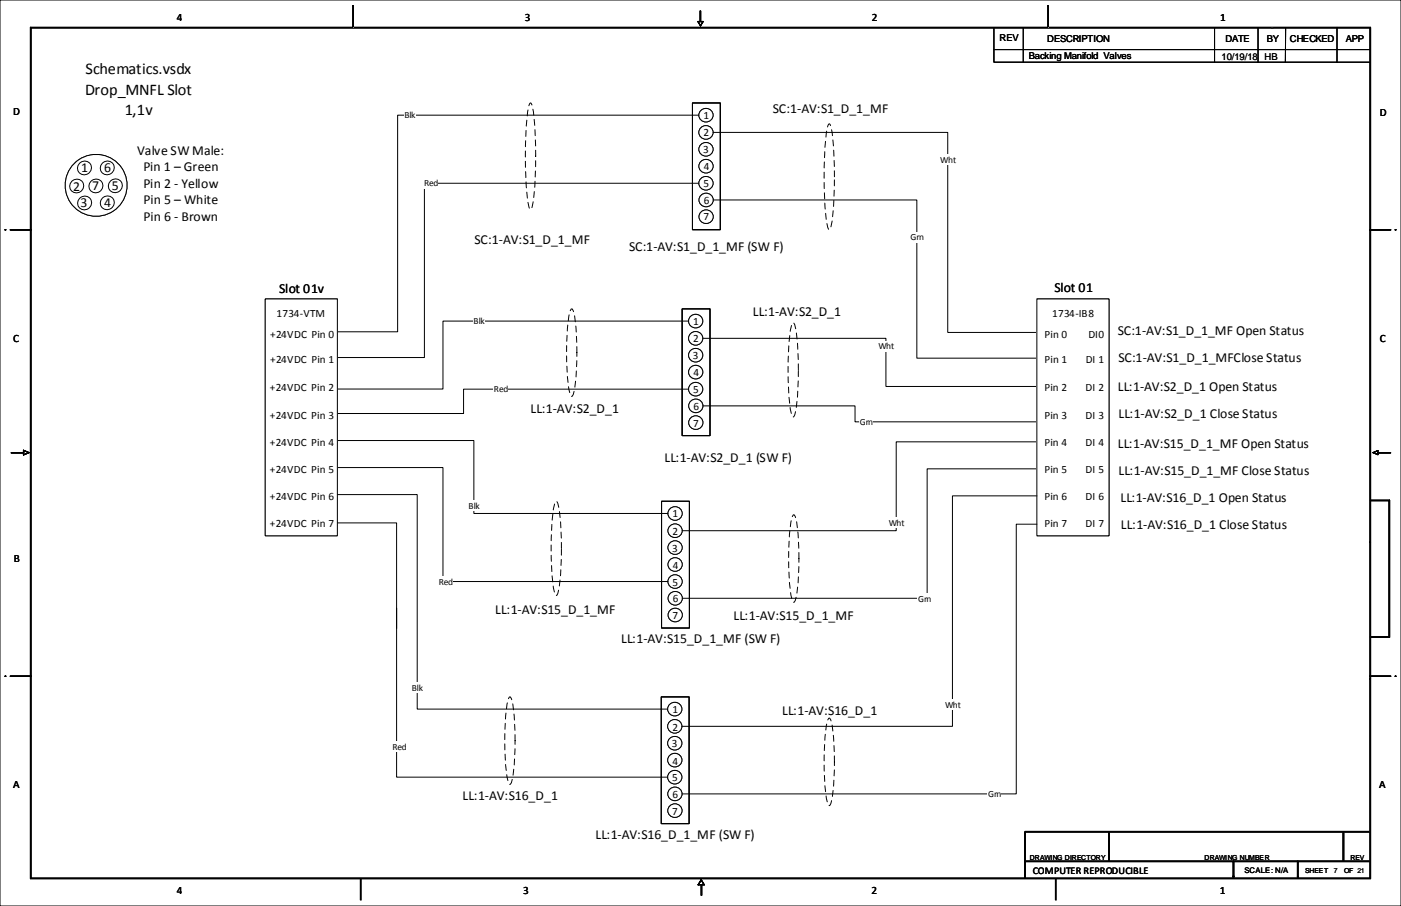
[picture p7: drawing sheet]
<svg xmlns="http://www.w3.org/2000/svg" width="432mm" height="279mm" viewBox="0 0 432 279" stroke-linecap="round" stroke-linejoin="round" font-family="sans-serif">
<path d="M0 0h431.8v279.4h-431.8zM203.9 154.6h8.6v39.1h-8.6z" fill="none" stroke="#000" stroke-width=".31"/>
<circle cx="208.1" cy="163.7" r="2.14" fill="#fff"/>
<circle cx="208.1" cy="163.7" r="2.14" fill="none" stroke="#000" stroke-width=".31"/>
<circle cx="208.2" cy="189.7" r="2.13" fill="#fff"/>
<circle cx="208.2" cy="189.7" r="2.13" fill="none" stroke="#000" stroke-width=".31"/>
<circle cx="208.1" cy="158.4" r="2.14" fill="#fff"/>
<circle cx="208.1" cy="158.4" r="2.14" fill="none" stroke="#000" stroke-width=".31"/>
<circle cx="208.2" cy="184.5" r="2.13" fill="#fff"/>
<circle cx="208.2" cy="184.5" r="2.13" fill="none" stroke="#000" stroke-width=".31"/>
<circle cx="208.1" cy="168.9" r="2.14" fill="#fff"/>
<circle cx="208.1" cy="168.9" r="2.14" fill="none" stroke="#000" stroke-width=".31"/>
<circle cx="208.1" cy="174.1" r="2.13" fill="#fff"/>
<circle cx="208.1" cy="174.1" r="2.13" fill="none" stroke="#000" stroke-width=".31"/>
<circle cx="208.1" cy="179.3" r="2.14" fill="#fff"/>
<g fill="none" stroke="#000" stroke-width=".31">
<path d="M203.9 154.6h8.6v39.1h-8.6z"/>
<circle cx="208.1" cy="179.3" r="2.14"/>
</g>
<circle cx="208.1" cy="163.7" r="2.14" fill="#fff"/>
<circle cx="208.1" cy="163.7" r="2.14" fill="none" stroke="#000" stroke-width=".31"/>
<circle cx="208.2" cy="189.7" r="2.13" fill="#fff"/>
<circle cx="208.2" cy="189.7" r="2.13" fill="none" stroke="#000" stroke-width=".31"/>
<circle cx="208.1" cy="158.4" r="2.14" fill="#fff"/>
<circle cx="208.1" cy="158.4" r="2.14" fill="none" stroke="#000" stroke-width=".31"/>
<circle cx="208.2" cy="184.5" r="2.13" fill="#fff"/>
<circle cx="208.2" cy="184.5" r="2.13" fill="none" stroke="#000" stroke-width=".31"/>
<circle cx="208.1" cy="168.9" r="2.14" fill="#fff"/>
<circle cx="208.1" cy="168.9" r="2.14" fill="none" stroke="#000" stroke-width=".31"/>
<circle cx="208.1" cy="174.1" r="2.13" fill="#fff"/>
<circle cx="208.1" cy="174.1" r="2.13" fill="none" stroke="#000" stroke-width=".31"/>
<circle cx="208.1" cy="179.3" r="2.14" fill="#fff"/>
<g fill="none" stroke="#000" stroke-width=".31">
<path d="M104 135.9h42v22.5h59.9"/>
<circle cx="208.1" cy="179.3" r="2.14"/>
</g>
<path d="M144.3 154.3h3.5v3.4h-3.5z" fill-rule="evenodd" fill="#fff"/>
<path d="M319.6 136.3h-43.4v27.4h-66" fill="none" stroke="#000" stroke-width=".31"/>
<path d="M273.8 159.6h4.9v3.4h-4.9z" fill-rule="evenodd" fill="#fff"/>
<path d="M319.6 144.6h-33.8v39.9h-75.5" fill="none" stroke="#000" stroke-width=".31"/>
<path d="M282.8 182.8h4.2v3.4h-4.2z" fill-rule="evenodd" fill="#fff"/>
<path d="M104 144.2h32.5v35.1h69.4" fill="none" stroke="#000" stroke-width=".31"/>
<path d="M135.1 177.7h4.5v3.3h-4.5z" fill-rule="evenodd" fill="#fff"/>
<path d="M210.2 95.2h8.6v39.1h-8.6z" fill="none" stroke="#000" stroke-width=".31"/>
<circle cx="214.5" cy="104.3" r="2.14" fill="#fff"/>
<circle cx="214.5" cy="104.3" r="2.14" fill="none" stroke="#000" stroke-width=".31"/>
<circle cx="214.5" cy="130.3" r="2.13" fill="#fff"/>
<circle cx="214.5" cy="130.3" r="2.13" fill="none" stroke="#000" stroke-width=".31"/>
<circle cx="214.5" cy="99" r="2.14" fill="#fff"/>
<circle cx="214.5" cy="99" r="2.14" fill="none" stroke="#000" stroke-width=".31"/>
<circle cx="214.5" cy="125.2" r="2.13" fill="#fff"/>
<circle cx="214.5" cy="125.2" r="2.13" fill="none" stroke="#000" stroke-width=".31"/>
<circle cx="214.5" cy="109.5" r="2.14" fill="#fff"/>
<circle cx="214.5" cy="109.5" r="2.14" fill="none" stroke="#000" stroke-width=".31"/>
<circle cx="214.5" cy="114.8" r="2.14" fill="#fff"/>
<circle cx="214.5" cy="114.8" r="2.14" fill="none" stroke="#000" stroke-width=".31"/>
<circle cx="214.5" cy="120" r="2.14" fill="#fff"/>
<g fill="none" stroke="#000" stroke-width=".31">
<path d="M210.2 95.2h8.6v39.1h-8.6z"/>
<circle cx="214.5" cy="120" r="2.14"/>
</g>
<circle cx="214.5" cy="104.3" r="2.14" fill="#fff"/>
<circle cx="214.5" cy="104.3" r="2.14" fill="none" stroke="#000" stroke-width=".31"/>
<circle cx="214.5" cy="130.3" r="2.13" fill="#fff"/>
<circle cx="214.5" cy="130.3" r="2.13" fill="none" stroke="#000" stroke-width=".31"/>
<circle cx="214.5" cy="99" r="2.14" fill="#fff"/>
<circle cx="214.5" cy="99" r="2.14" fill="none" stroke="#000" stroke-width=".31"/>
<circle cx="214.5" cy="125.2" r="2.13" fill="#fff"/>
<circle cx="214.5" cy="125.2" r="2.13" fill="none" stroke="#000" stroke-width=".31"/>
<circle cx="214.5" cy="109.5" r="2.14" fill="#fff"/>
<circle cx="214.5" cy="109.5" r="2.14" fill="none" stroke="#000" stroke-width=".31"/>
<circle cx="214.5" cy="114.8" r="2.14" fill="#fff"/>
<circle cx="214.5" cy="114.8" r="2.14" fill="none" stroke="#000" stroke-width=".31"/>
<circle cx="214.5" cy="120" r="2.14" fill="#fff"/>
<g fill="none" stroke="#000" stroke-width=".31">
<path d="M212.2 99h-75.7v21h-32.5"/>
<circle cx="214.5" cy="120" r="2.14"/>
</g>
<path d="M145.9 97.3h3.5v3.4h-3.5z" fill-rule="evenodd" fill="#fff"/>
<path d="M216.6 104.3h56.4v14.9h46.6" fill="none" stroke="#000" stroke-width=".31"/>
<path d="M270.6 105.1h4.9v3.4h-4.9z" fill-rule="evenodd" fill="#fff"/>
<path d="M216.6 125.2h46.9v4.9h56.1v-2.6" fill="none" stroke="#000" stroke-width=".31"/>
<path d="M264.8 128.4h4.3v3.4h-4.3z" fill-rule="evenodd" fill="#fff"/>
<path d="M212.2 120h-69.3v7.5h-38.9" fill="none" stroke="#000" stroke-width=".31"/>
<path d="M152.1 118.3h4.5v3.4h-4.5z" fill-rule="evenodd" fill="#fff"/>
<path d="M213.4 31.8h8.6v39h-8.6z" fill="none" stroke="#000" stroke-width=".31"/>
<circle cx="217.6" cy="40.8" r="2.14" fill="#fff"/>
<circle cx="217.6" cy="40.8" r="2.14" fill="none" stroke="#000" stroke-width=".31"/>
<circle cx="217.7" cy="66.8" r="2.13" fill="#fff"/>
<circle cx="217.7" cy="66.8" r="2.13" fill="none" stroke="#000" stroke-width=".31"/>
<circle cx="217.6" cy="35.5" r="2.14" fill="#fff"/>
<circle cx="217.6" cy="35.5" r="2.14" fill="none" stroke="#000" stroke-width=".31"/>
<circle cx="217.7" cy="61.7" r="2.13" fill="#fff"/>
<circle cx="217.7" cy="61.7" r="2.13" fill="none" stroke="#000" stroke-width=".31"/>
<circle cx="217.6" cy="46" r="2.14" fill="#fff"/>
<circle cx="217.6" cy="46" r="2.14" fill="none" stroke="#000" stroke-width=".31"/>
<circle cx="217.6" cy="51.3" r="2.14" fill="#fff"/>
<circle cx="217.6" cy="51.3" r="2.14" fill="none" stroke="#000" stroke-width=".31"/>
<circle cx="217.6" cy="56.5" r="2.14" fill="#fff"/>
<g fill="none" stroke="#000" stroke-width=".31">
<path d="M213.4 31.8h8.6v39h-8.6z"/>
<circle cx="217.6" cy="56.5" r="2.14"/>
</g>
<circle cx="217.6" cy="40.8" r="2.14" fill="#fff"/>
<circle cx="217.6" cy="40.8" r="2.14" fill="none" stroke="#000" stroke-width=".31"/>
<circle cx="217.7" cy="66.8" r="2.13" fill="#fff"/>
<circle cx="217.7" cy="66.8" r="2.13" fill="none" stroke="#000" stroke-width=".31"/>
<circle cx="217.6" cy="35.5" r="2.14" fill="#fff"/>
<circle cx="217.6" cy="35.5" r="2.14" fill="none" stroke="#000" stroke-width=".31"/>
<circle cx="217.7" cy="61.7" r="2.13" fill="#fff"/>
<circle cx="217.7" cy="61.7" r="2.13" fill="none" stroke="#000" stroke-width=".31"/>
<circle cx="217.6" cy="46" r="2.14" fill="#fff"/>
<circle cx="217.6" cy="46" r="2.14" fill="none" stroke="#000" stroke-width=".31"/>
<circle cx="217.6" cy="51.3" r="2.14" fill="#fff"/>
<circle cx="217.6" cy="51.3" r="2.14" fill="none" stroke="#000" stroke-width=".31"/>
<circle cx="217.6" cy="56.5" r="2.14" fill="#fff"/>
<g fill="none" stroke="#000" stroke-width=".31">
<path d="M215.4 35.5h-92.8v66.8h-18.6"/>
<circle cx="217.6" cy="56.5" r="2.14"/>
</g>
<path d="M124.6 33.8h3.4v3.4h-3.4z" fill-rule="evenodd" fill="#fff"/>
<path d="M219.8 40.8h72.3v61.7h27.5" fill="none" stroke="#000" stroke-width=".31"/>
<path d="M289.6 47.6h5v3.3h-5z" fill-rule="evenodd" fill="#fff"/>
<path d="M219.8 61.7h62.8v48.8h37" fill="none" stroke="#000" stroke-width=".31"/>
<path d="M280.5 71.5h4.2v3.4h-4.2z" fill-rule="evenodd" fill="#fff"/>
<path d="M215.4 56.5h-84.6v53.8h-26.8" fill="none" stroke="#000" stroke-width=".31"/>
<g fill="#fff">
<path d="M130.6 54.8h4.4v3.4h-4.4z" fill-rule="evenodd"/>
<path d="M81.8 92.2h22.2v73h-22.2z" fill-rule="evenodd"/>
</g>
<path d="M81.8 92.2h22.2v73h-22.2z" fill="none" stroke="#000" stroke-width=".31"/>
<path d="M81.8 92.2h22.2v73h-22.2z" fill-rule="evenodd" fill="#fff"/>
<path d="M81.8 92.2h22.2v73h-22.2z" fill="none" stroke="#000" stroke-width=".31"/>
<path d="M319.6 92.2h22.2v73h-22.2z" fill-rule="evenodd" fill="#fff"/>
<path d="M319.6 92.2h22.2v73h-22.2z" fill="none" stroke="#000" stroke-width=".31"/>
<path d="M319.6 92.2h22.2v73h-22.2z" fill-rule="evenodd" fill="#fff"/>
<path d="M319.6 92.2h22.2v73h-22.2zM203.8 214.9h8.6v39.1h-8.6z" fill="none" stroke="#000" stroke-width=".31"/>
<path d="M163.3 31.9h.4a41 41 0 0 1 1.4 12.2v8.1a41 41 0 0 1-1.4 12.3h-.4a41 41 0 0 1-1.3-12.3v-8.1a41 41 0 0 1 1.3-12.2zM255.4 38.3h.4a40.5 40.5 0 0 1 1.3 12.2v8a40.5 40.5 0 0 1-1.3 12.2h-.4a40.5 40.5 0 0 1-1.4-12.2v-8a40.5 40.5 0 0 1 1.4-12.2zM176 95.4h.4a33.5 33.5 0 0 1 1.4 11.5 58.1 58.1 0 0 1-1.2 14.9l-.4 .4-.2-.1a33.5 33.5 0 0 1-1.4-11.5 58.1 58.1 0 0 1 1.2-14.9zM244.3 99.6l.2-.1a6.7 6.7 0 0 1 1.1 4.3l.4 8.3a67.3 67.3 0 0 1-1.1 16l-.4 .5a6.7 6.7 0 0 1-1.1-4.3l-.5-8.3a67.3 67.3 0 0 1 1.2-16zM171.2 154.7l.2-.1a6.7 6.7 0 0 1 1.2 4.2l.4 8.3a67.3 67.3 0 0 1-1.1 16l-.5 .6a6.7 6.7 0 0 1-1.1-4.3l-.4-8.3a67.3 67.3 0 0 1 1.1-16zM244.4 158.9h.5a33.5 33.5 0 0 1 1.3 11.5 58.1 58.1 0 0 1-1.1 14.9l-.4 .4-.3-.1a33.5 33.5 0 0 1-1.3-11.5 58.1 58.1 0 0 1 1.1-14.9z" fill="none" stroke="#000" stroke-width=".31" stroke-dasharray="1.9 1.3"/>
<circle cx="208" cy="224" r="2.14" fill="#fff"/>
<circle cx="208" cy="224" r="2.14" fill="none" stroke="#000" stroke-width=".31"/>
<circle cx="208.1" cy="250" r="2.13" fill="#fff"/>
<circle cx="208.1" cy="250" r="2.13" fill="none" stroke="#000" stroke-width=".31"/>
<circle cx="208" cy="218.7" r="2.14" fill="#fff"/>
<circle cx="208" cy="218.7" r="2.14" fill="none" stroke="#000" stroke-width=".31"/>
<circle cx="208.1" cy="244.8" r="2.13" fill="#fff"/>
<circle cx="208.1" cy="244.8" r="2.13" fill="none" stroke="#000" stroke-width=".31"/>
<circle cx="208" cy="229.2" r="2.14" fill="#fff"/>
<circle cx="208" cy="229.2" r="2.14" fill="none" stroke="#000" stroke-width=".31"/>
<circle cx="208" cy="234.4" r="2.13" fill="#fff"/>
<circle cx="208" cy="234.4" r="2.13" fill="none" stroke="#000" stroke-width=".31"/>
<circle cx="208" cy="239.7" r="2.14" fill="#fff"/>
<g fill="none" stroke="#000" stroke-width=".31">
<path d="M203.8 214.9h8.6v39.1h-8.6z"/>
<circle cx="208" cy="239.7" r="2.14"/>
</g>
<circle cx="208" cy="224" r="2.14" fill="#fff"/>
<circle cx="208" cy="224" r="2.14" fill="none" stroke="#000" stroke-width=".31"/>
<circle cx="208.1" cy="250" r="2.13" fill="#fff"/>
<circle cx="208.1" cy="250" r="2.13" fill="none" stroke="#000" stroke-width=".31"/>
<circle cx="208" cy="218.7" r="2.14" fill="#fff"/>
<circle cx="208" cy="218.7" r="2.14" fill="none" stroke="#000" stroke-width=".31"/>
<circle cx="208.1" cy="244.8" r="2.13" fill="#fff"/>
<circle cx="208.1" cy="244.8" r="2.13" fill="none" stroke="#000" stroke-width=".31"/>
<circle cx="208" cy="229.2" r="2.14" fill="#fff"/>
<circle cx="208" cy="229.2" r="2.14" fill="none" stroke="#000" stroke-width=".31"/>
<circle cx="208" cy="234.4" r="2.13" fill="#fff"/>
<circle cx="208" cy="234.4" r="2.13" fill="none" stroke="#000" stroke-width=".31"/>
<circle cx="208" cy="239.7" r="2.14" fill="#fff"/>
<g fill="none" stroke="#000" stroke-width=".31">
<path d="M319.6 152.9h-26v71.1h-83.4"/>
<circle cx="208" cy="239.7" r="2.14"/>
</g>
<path d="M291.1 215.5h4.9v3.3h-4.9z" fill-rule="evenodd" fill="#fff"/>
<path d="M319.6 161.7h-6.4v83.1h-103" fill="none" stroke="#000" stroke-width=".31"/>
<path d="M304.4 243.1h4.2v3.4h-4.2z" fill-rule="evenodd" fill="#fff"/>
<path d="M104 152.5h24.6v66.2h77.2" fill="none" stroke="#000" stroke-width=".31"/>
<path d="M126.9 210.2h3.4v3.4h-3.4z" fill-rule="evenodd" fill="#fff"/>
<path d="M104 161.3h18.2v32.6M122.2 187.5v52.2h83.6" fill="none" stroke="#000" stroke-width=".31"/>
<path d="M120.9 228.5h4.4v3.3h-4.4z" fill-rule="evenodd" fill="#fff"/>
<path d="M156.9 215h.5a33.5 33.5 0 0 1 1.3 11.6 58.1 58.1 0 0 1-1.1 14.8l-.4 .5-.3-.1a33.5 33.5 0 0 1-1.3-11.6 58.1 58.1 0 0 1 1.1-14.8zM255.4 221.6h.4a33.5 33.5 0 0 1 1.4 11.5 58.1 58.1 0 0 1-1.2 14.9l-.4 .4-.2-.1a33.5 33.5 0 0 1-1.4-11.5 58.1 58.1 0 0 1 1.2-14.9z" fill="none" stroke="#000" stroke-width=".31" stroke-dasharray="1.9 1.3"/>
<circle cx="29.6" cy="57.1" r="9.5" fill="#fff"/>
<circle cx="29.6" cy="57.1" r="9.5" fill="none" stroke="#000" stroke-width=".31"/>
<circle cx="26" cy="51.8" r="2.14" fill="#fff"/>
<circle cx="26" cy="51.8" r="2.14" fill="none" stroke="#000" stroke-width=".31"/>
<circle cx="23.6" cy="57.4" r="2.14" fill="#fff"/>
<circle cx="23.6" cy="57.4" r="2.14" fill="none" stroke="#000" stroke-width=".31"/>
<circle cx="26" cy="62.6" r="2.14" fill="#fff"/>
<circle cx="26" cy="62.6" r="2.14" fill="none" stroke="#000" stroke-width=".31"/>
<circle cx="33.1" cy="62.5" r="2.14" fill="#fff"/>
<circle cx="33.1" cy="62.5" r="2.14" fill="none" stroke="#000" stroke-width=".31"/>
<circle cx="35.6" cy="57.3" r="2.13" fill="#fff"/>
<circle cx="35.6" cy="57.3" r="2.13" fill="none" stroke="#000" stroke-width=".31"/>
<circle cx="33.1" cy="51.8" r="2.14" fill="#fff"/>
<circle cx="33.1" cy="51.8" r="2.14" fill="none" stroke="#000" stroke-width=".31"/>
<circle cx="29.6" cy="57.3" r="2.14" fill="#fff"/>
<circle cx="29.6" cy="57.3" r="2.14" fill="none" stroke="#000" stroke-width=".31"/>
<circle cx="29.6" cy="57.1" r="9.5" fill="#fff"/>
<circle cx="29.6" cy="57.1" r="9.5" fill="none" stroke="#000" stroke-width=".31"/>
<circle cx="26" cy="51.8" r="2.14" fill="#fff"/>
<circle cx="26" cy="51.8" r="2.14" fill="none" stroke="#000" stroke-width=".31"/>
<circle cx="23.6" cy="57.4" r="2.14" fill="#fff"/>
<circle cx="23.6" cy="57.4" r="2.14" fill="none" stroke="#000" stroke-width=".31"/>
<circle cx="26" cy="62.6" r="2.14" fill="#fff"/>
<circle cx="26" cy="62.6" r="2.14" fill="none" stroke="#000" stroke-width=".31"/>
<circle cx="33.1" cy="62.5" r="2.14" fill="#fff"/>
<circle cx="33.1" cy="62.5" r="2.14" fill="none" stroke="#000" stroke-width=".31"/>
<circle cx="35.6" cy="57.3" r="2.13" fill="#fff"/>
<circle cx="35.6" cy="57.3" r="2.13" fill="none" stroke="#000" stroke-width=".31"/>
<circle cx="33.1" cy="51.8" r="2.14" fill="#fff"/>
<circle cx="33.1" cy="51.8" r="2.14" fill="none" stroke="#000" stroke-width=".31"/>
<circle cx="29.6" cy="57.3" r="2.14" fill="#fff"/>
<circle cx="29.6" cy="57.3" r="2.14" fill="none" stroke="#000" stroke-width=".31"/>
<path d="M9.4 8.4v262.6l.2-.2v-262.2zM9.4 8.4l.2 .2h412.6l.2-.2zM422.2 8.6v262.2l.2 .2v-262.6zM9.4 271h413l-.2-.2h-412.6z" fill-rule="evenodd" fill="#fff"/>
<path d="M9.4 8.4l.2 .2v262.2l-.2 .2zM9.4 8.4h413l-.2 .2h-412.6zM422.2 8.6l.2-.2v262.6l-.2-.2zM9.4 271l.2-.2h412.6l.2 .2z" fill="none" stroke="#000" stroke-width=".31"/>
<path d="M9.4 8.5h.1M9.4 8.6h.1M9.5 8.4h.1M9.5 8.6h.1M9.6 8.5h.1M9.5 8.5h.1" fill="none" stroke="#000" stroke-width=".31"/>
<path d="M3.2 208.5h6.3v.1h-6.3z" fill-rule="evenodd" fill="#fff"/>
<path d="M3.2 208.5h6.3v.1h-6.3z" fill="none" stroke="#000" stroke-width=".31"/>
<path d="M9.4 208.5h.1M9.4 208.6h.1M9.5 208.5h.1M9.5 208.6h.1M9.6 208.5h.1" fill="none" stroke="#000" stroke-width=".31"/>
<path d="M1.6 208.5h.1M1.6 208.6h.1M1.7 208.5h.1M1.7 208.6h.1M1.8 208.6h.1M1.8 208.5h.1" fill="none" stroke="#000" stroke-width=".31"/>
<path d="M3.2 70.8h6.3v.2h-6.3z" fill-rule="evenodd" fill="#fff"/>
<path d="M3.2 70.8h6.3v.2h-6.3z" fill="none" stroke="#000" stroke-width=".31"/>
<path d="M9.4 70.9h.1M9.5 70.8h.1M9.4 70.8h.1M9.5 71h.1M9.5 70.9h.1M9.6 70.9h.1" fill="none" stroke="#000" stroke-width=".31"/>
<path d="M1.6 70.9h.1M1.7 70.8h.1M1.6 70.8h.1M1.7 71h.1M1.8 70.9h.1M1.8 70.8h.1" fill="none" stroke="#000" stroke-width=".31"/>
<path d="M108.7 1.9h.2v6.5h-.2z" fill-rule="evenodd" fill="#fff"/>
<path d="M108.7 1.9h.2v6.5h-.2z" fill="none" stroke="#000" stroke-width=".31"/>
<path d="M108.7 1.9h.1M108.8 2h.1M108.8 1.8h.1M108.9 2h.1M108.9 1.9h.1M108.9 1.8h.1" fill="none" stroke="#000" stroke-width=".31"/>
<path d="M215.8 3.4h.2v3.2h-.2z" fill-rule="evenodd" fill="#fff"/>
<path d="M215.8 3.4h.2v3.2h-.2z" fill="none" stroke="#000" stroke-width=".31"/>
<path d="M216.6 6.7l-.7 1.3zM215.1 6.6h1.6zM215.1 6.6l.8 1.4z" fill-rule="evenodd" fill="#fff"/>
<path d="M215.1 6.6h1.6zM215.1 6.6l.8 1.4zM216.6 6.7l-.7 1.3z" fill="none" stroke="#000" stroke-width=".31"/>
<path d="M323 1.9h.1v6.5h-.1z" fill-rule="evenodd" fill="#fff"/>
<path d="M323 1.9h.1v6.5h-.1z" fill="none" stroke="#000" stroke-width=".31"/>
<path d="M323 1.9h.1M323 2h.1M323.1 1.8h.1M323 1.8h.1M323.1 2h.1M323.1 1.9h.1" fill="none" stroke="#000" stroke-width=".31"/>
<path d="M422.3 70.8h6.3v.2h-6.3z" fill-rule="evenodd" fill="#fff"/>
<path d="M422.3 70.8h6.3v.2h-6.3z" fill="none" stroke="#000" stroke-width=".31"/>
<path d="M422.2 70.9h.1M422.3 70.9h.1M422.3 70.8h.1M422.3 71h.1M422.4 70.9h.1M422.4 70.8h.1" fill="none" stroke="#000" stroke-width=".31"/>
<path d="M430 70.9h.1M430.1 70.8h.1M430 70.8h.1M430.1 71h.1M430.2 70.9h.1M430.2 70.8h.1" fill="none" stroke="#000" stroke-width=".31"/>
<path d="M422.3 208.5h6.3v.1h-6.3z" fill-rule="evenodd" fill="#fff"/>
<path d="M422.3 208.5h6.3v.1h-6.3z" fill="none" stroke="#000" stroke-width=".31"/>
<path d="M422.2 208.5h.1M422.3 208.6h.1M422.3 208.5h.1M422.4 208.6h.1M422.4 208.5h.1" fill="none" stroke="#000" stroke-width=".31"/>
<path d="M430 208.5h.1M430 208.6h.1M430.1 208.5h.1M430.1 208.6h.1M430.2 208.6h.1M430.2 208.5h.1" fill="none" stroke="#000" stroke-width=".31"/>
<path d="M422.4 196.4v.1h5.9l-.2-.1zM428.1 154.4v42l.2 .1v-42.2zM422.4 154.3v.1h5.7l.2-.1z" fill-rule="evenodd" fill="#fff"/>
<path d="M422.4 154.3h5.9l-.2 .1h-5.7zM428.1 154.4l.2-.1v42.2l-.2-.1zM422.4 196.4h5.7l.2 .1h-5.9z" fill="none" stroke="#000" stroke-width=".31"/>
<path d="M422.2 167.2h.1M422.3 167.3h.1M422.3 167.2h.1M422.4 167.3h.1M422.4 167.2h.1" fill="none" stroke="#000" stroke-width=".31"/>
<path d="M422.2 209.3h.1M422.3 209.4h.1M422.3 209.3h.1M422.4 209.4h.1M422.4 209.3h.1" fill="none" stroke="#000" stroke-width=".31"/>
<path d="M3.5 139.6h3.8v.1h-3.8z" fill-rule="evenodd" fill="#fff"/>
<path d="M3.5 139.6h3.8v.1h-3.8z" fill="none" stroke="#000" stroke-width=".31"/>
<path d="M7.2 138.8l1.8 .8zM7.2 138.8v1.5zM7.3 140.2l1.7-.6z" fill-rule="evenodd" fill="#fff"/>
<path d="M7.2 138.8l1.8 .8zM7.2 138.8v1.5zM7.3 140.2l1.7-.6z" fill="none" stroke="#000" stroke-width=".31"/>
<path d="M216.1 272.9h.2v3.2h-.2z" fill-rule="evenodd" fill="#fff"/>
<path d="M216.1 272.9h.2v3.2h-.2z" fill="none" stroke="#000" stroke-width=".31"/>
<path d="M216.1 271.3l-1 1.6zM215.1 272.9h2zM216.1 271.3l1 1.6z" fill-rule="evenodd" fill="#fff"/>
<path d="M215.1 272.9h2zM216.1 271.3l-1 1.6zM216.1 271.3l1 1.6z" fill="none" stroke="#000" stroke-width=".31"/>
<path d="M424.7 139.6h3.9v.1h-3.9z" fill-rule="evenodd" fill="#fff"/>
<path d="M424.7 139.6h3.9v.1h-3.9z" fill="none" stroke="#000" stroke-width=".31"/>
<path d="M423.1 139.6l1.6 .6zM424.7 138.9v1.3zM423.1 139.6l1.6-.7z" fill-rule="evenodd" fill="#fff"/>
<path d="M423.1 139.6l1.6 .6zM423.1 139.6l1.6-.7zM424.7 138.9v1.3z" fill="none" stroke="#000" stroke-width=".31"/>
<path d="M399.9 265.7h.2v5h-.2z" fill-rule="evenodd" fill="#fff"/>
<path d="M399.9 265.7h.2v5h-.2z" fill="none" stroke="#000" stroke-width=".31"/>
<path d="M399.9 265.7h.1M399.9 265.8h.1M400 265.6h.1M399.9 265.6h.1M400 265.8h.1M400.1 265.8h.1M400.1 265.7h.1M400.1 265.6h.1" fill="none" stroke="#000" stroke-width=".31"/>
<path d="M399.9 265.7h.1M399.9 270.3h.1M399.9 265.8h.1M400 265.6h.1M399.9 265.6h.1M400 270.3h.1M400 265.8h.1M400.1 265.8h.1M400.1 265.7h.1M400.1 265.6h.1M400.1 270.3h.1" fill="none" stroke="#000" stroke-width=".31"/>
<path d="M380.1 265.7h.2v5h-.2z" fill-rule="evenodd" fill="#fff"/>
<path d="M380.1 265.7h.2v5h-.2z" fill="none" stroke="#000" stroke-width=".31"/>
<path d="M380.1 265.7h.1M380.1 265.8h.1M380.2 265.6h.1M380.1 265.6h.1M380.2 265.8h.1M380.3 265.7h.1" fill="none" stroke="#000" stroke-width=".31"/>
<path d="M380.1 265.7h.1M380.1 265.8h.1M380.2 265.6h.1M380.1 265.6h.1M380.2 265.8h.1M380.3 265.7h.1" fill="none" stroke="#000" stroke-width=".31"/>
<path d="M380.1 270.2h.1M380.1 270.3h.1M380.2 270.1h.1M380.2 270.3h.1M380.3 270.2h.1M380.2 270.2h.1" fill="none" stroke="#000" stroke-width=".31"/>
<path d="M380.1 270.2h.1M380.1 270.3h.1M380.2 270.1h.1M380.2 270.3h.1M380.3 270.2h.1M380.2 270.2h.1" fill="none" stroke="#000" stroke-width=".31"/>
<path d="M315.8 256.4h106.3v.2h-106.3z" fill-rule="evenodd" fill="#fff"/>
<path d="M315.8 256.4h106.3v.2h-106.3z" fill="none" stroke="#000" stroke-width=".31"/>
<path d="M316 265.5h106.1v.2h-106.1z" fill-rule="evenodd" fill="#fff"/>
<path d="M316 265.5h106.1v.2h-106.1z" fill="none" stroke="#000" stroke-width=".31"/>
<path d="M341.7 256.6h.2v8.9h-.2z" fill-rule="evenodd" fill="#fff"/>
<path d="M341.7 256.6h.2v8.9h-.2z" fill="none" stroke="#000" stroke-width=".31"/>
<path d="M413.9 256.8h.3v8.7h-.3z" fill-rule="evenodd" fill="#fff"/>
<path d="M413.9 256.8h.3v8.7h-.3z" fill="none" stroke="#000" stroke-width=".31"/>
<path d="M392.1 8.6h.1M392.2 8.5h.1M392.1 8.5h.1M392.2 8.7h.1M392.2 8.6h.1M392.3 8.6h.1" fill="none" stroke="#00f" stroke-width=".31"/>
<path d="M392.1 8.6h.1M392.2 8.5h.1M392.1 8.5h.1M392.2 8.7h.1M392.2 8.6h.1M392.3 8.6h.1" fill="none" stroke="#00f" stroke-width=".31"/>
<path d="M306.3 8.7v6.6h116.1M306.3 15.3v3.9h115.9M315.4 8.5v10.7M374.3 8.5v10.7M387.7 8.6v10.6M396.2 8.5v10.7M412.1 8.4v10.8" fill="none" stroke="#000" stroke-width=".31"/>
<path d="M315.8 256.4h.2v14.4h-.2z" fill-rule="evenodd" fill="#fff"/>
<path d="M315.8 256.4h.2v14.4h-.2z" fill="none" stroke="#000" stroke-width=".31"/>
<path d="M9.4 8.4v262.6l.2-.2v-262.2zM9.4 8.4l.2 .2h412.6l.2-.2zM422.2 8.6v262.2l.2 .2v-262.6zM9.4 271h413l-.2-.2h-412.6z" fill-rule="evenodd" fill="#fff"/>
<path d="M9.4 8.4l.2 .2v262.2l-.2 .2zM9.4 8.4h413l-.2 .2h-412.6zM422.2 8.6l.2-.2v262.6l-.2-.2zM9.4 271l.2-.2h412.6l.2 .2z" fill="none" stroke="#000" stroke-width=".31"/>
<path d="M9.4 8.5h.1M9.4 8.6h.1M9.5 8.4h.1M9.5 8.6h.1M9.6 8.5h.1M9.5 8.5h.1" fill="none" stroke="#000" stroke-width=".31"/>
<path d="M3.2 208.5h6.3v.1h-6.3z" fill-rule="evenodd" fill="#fff"/>
<path d="M3.2 208.5h6.3v.1h-6.3z" fill="none" stroke="#000" stroke-width=".31"/>
<path d="M9.4 208.5h.1M9.4 208.6h.1M9.5 208.5h.1M9.5 208.6h.1M9.6 208.5h.1" fill="none" stroke="#000" stroke-width=".31"/>
<path d="M1.6 208.5h.1M1.6 208.6h.1M1.7 208.5h.1M1.7 208.6h.1M1.8 208.6h.1M1.8 208.5h.1" fill="none" stroke="#000" stroke-width=".31"/>
<path d="M3.2 70.8h6.3v.2h-6.3z" fill-rule="evenodd" fill="#fff"/>
<path d="M3.2 70.8h6.3v.2h-6.3z" fill="none" stroke="#000" stroke-width=".31"/>
<path d="M9.4 70.9h.1M9.5 70.8h.1M9.4 70.8h.1M9.5 71h.1M9.5 70.9h.1M9.6 70.9h.1" fill="none" stroke="#000" stroke-width=".31"/>
<path d="M1.6 70.9h.1M1.7 70.8h.1M1.6 70.8h.1M1.7 71h.1M1.8 70.9h.1M1.8 70.8h.1" fill="none" stroke="#000" stroke-width=".31"/>
<path d="M108.7 1.9h.2v6.5h-.2z" fill-rule="evenodd" fill="#fff"/>
<path d="M108.7 1.9h.2v6.5h-.2z" fill="none" stroke="#000" stroke-width=".31"/>
<path d="M108.7 1.9h.1M108.8 2h.1M108.8 1.8h.1M108.9 2h.1M108.9 1.9h.1M108.9 1.8h.1" fill="none" stroke="#000" stroke-width=".31"/>
<path d="M215.8 3.4h.2v3.2h-.2z" fill-rule="evenodd" fill="#fff"/>
<path d="M215.8 3.4h.2v3.2h-.2z" fill="none" stroke="#000" stroke-width=".31"/>
<path d="M216.6 6.7l-.7 1.3zM215.1 6.6h1.6zM215.1 6.6l.8 1.4z" fill-rule="evenodd" fill="#fff"/>
<path d="M215.1 6.6h1.6zM215.1 6.6l.8 1.4zM216.6 6.7l-.7 1.3z" fill="none" stroke="#000" stroke-width=".31"/>
<path d="M323 1.9h.1v6.5h-.1z" fill-rule="evenodd" fill="#fff"/>
<path d="M323 1.9h.1v6.5h-.1z" fill="none" stroke="#000" stroke-width=".31"/>
<path d="M323 1.9h.1M323 2h.1M323.1 1.8h.1M323 1.8h.1M323.1 2h.1M323.1 1.9h.1" fill="none" stroke="#000" stroke-width=".31"/>
<path d="M422.3 70.8h6.3v.2h-6.3z" fill-rule="evenodd" fill="#fff"/>
<path d="M422.3 70.8h6.3v.2h-6.3z" fill="none" stroke="#000" stroke-width=".31"/>
<path d="M422.2 70.9h.1M422.3 70.9h.1M422.3 70.8h.1M422.3 71h.1M422.4 70.9h.1M422.4 70.8h.1" fill="none" stroke="#000" stroke-width=".31"/>
<path d="M430 70.9h.1M430.1 70.8h.1M430 70.8h.1M430.1 71h.1M430.2 70.9h.1M430.2 70.8h.1" fill="none" stroke="#000" stroke-width=".31"/>
<path d="M422.3 208.5h6.3v.1h-6.3z" fill-rule="evenodd" fill="#fff"/>
<path d="M422.3 208.5h6.3v.1h-6.3z" fill="none" stroke="#000" stroke-width=".31"/>
<path d="M422.2 208.5h.1M422.3 208.6h.1M422.3 208.5h.1M422.4 208.6h.1M422.4 208.5h.1" fill="none" stroke="#000" stroke-width=".31"/>
<path d="M430 208.5h.1M430 208.6h.1M430.1 208.5h.1M430.1 208.6h.1M430.2 208.6h.1M430.2 208.5h.1" fill="none" stroke="#000" stroke-width=".31"/>
<path d="M422.4 196.4v.1h5.9l-.2-.1zM428.1 154.4v42l.2 .1v-42.2zM422.4 154.3v.1h5.7l.2-.1z" fill-rule="evenodd" fill="#fff"/>
<path d="M422.4 154.3h5.9l-.2 .1h-5.7zM428.1 154.4l.2-.1v42.2l-.2-.1zM422.4 196.4h5.7l.2 .1h-5.9z" fill="none" stroke="#000" stroke-width=".31"/>
<path d="M422.2 167.2h.1M422.3 167.3h.1M422.3 167.2h.1M422.4 167.3h.1M422.4 167.2h.1" fill="none" stroke="#000" stroke-width=".31"/>
<path d="M422.2 209.3h.1M422.3 209.4h.1M422.3 209.3h.1M422.4 209.4h.1M422.4 209.3h.1" fill="none" stroke="#000" stroke-width=".31"/>
<path d="M3.5 139.6h3.8v.1h-3.8z" fill-rule="evenodd" fill="#fff"/>
<path d="M3.5 139.6h3.8v.1h-3.8z" fill="none" stroke="#000" stroke-width=".31"/>
<path d="M7.2 138.8l1.8 .8zM7.2 138.8v1.5zM7.3 140.2l1.7-.6z" fill-rule="evenodd" fill="#fff"/>
<path d="M7.2 138.8l1.8 .8zM7.2 138.8v1.5zM7.3 140.2l1.7-.6z" fill="none" stroke="#000" stroke-width=".31"/>
<path d="M216.1 272.9h.2v3.2h-.2z" fill-rule="evenodd" fill="#fff"/>
<path d="M216.1 272.9h.2v3.2h-.2z" fill="none" stroke="#000" stroke-width=".31"/>
<path d="M216.1 271.3l-1 1.6zM215.1 272.9h2zM216.1 271.3l1 1.6z" fill-rule="evenodd" fill="#fff"/>
<path d="M215.1 272.9h2zM216.1 271.3l-1 1.6zM216.1 271.3l1 1.6z" fill="none" stroke="#000" stroke-width=".31"/>
<path d="M424.7 139.6h3.9v.1h-3.9z" fill-rule="evenodd" fill="#fff"/>
<path d="M424.7 139.6h3.9v.1h-3.9z" fill="none" stroke="#000" stroke-width=".31"/>
<path d="M423.1 139.6l1.6 .6zM424.7 138.9v1.3zM423.1 139.6l1.6-.7z" fill-rule="evenodd" fill="#fff"/>
<path d="M423.1 139.6l1.6 .6zM423.1 139.6l1.6-.7zM424.7 138.9v1.3z" fill="none" stroke="#000" stroke-width=".31"/>
<path d="M399.9 265.7h.2v5h-.2z" fill-rule="evenodd" fill="#fff"/>
<path d="M399.9 265.7h.2v5h-.2z" fill="none" stroke="#000" stroke-width=".31"/>
<path d="M399.9 265.7h.1M399.9 270.3h.1M399.9 265.8h.1M400 265.6h.1M399.9 265.6h.1M400 270.3h.1M400 265.8h.1M400.1 265.8h.1M400.1 265.7h.1M400.1 265.6h.1M400.1 270.3h.1" fill="none" stroke="#000" stroke-width=".31"/>
<path d="M380.1 265.7h.2v5h-.2z" fill-rule="evenodd" fill="#fff"/>
<path d="M380.1 265.7h.2v5h-.2z" fill="none" stroke="#000" stroke-width=".31"/>
<path d="M380.1 265.7h.1M380.1 265.8h.1M380.2 265.6h.1M380.1 265.6h.1M380.2 265.8h.1M380.3 265.7h.1" fill="none" stroke="#000" stroke-width=".31"/>
<path d="M380.1 270.2h.1M380.1 270.3h.1M380.2 270.1h.1M380.2 270.3h.1M380.3 270.2h.1M380.2 270.2h.1" fill="none" stroke="#000" stroke-width=".31"/>
<path d="M315.8 256.4h106.3v.2h-106.3z" fill-rule="evenodd" fill="#fff"/>
<path d="M315.8 256.4h106.3v.2h-106.3z" fill="none" stroke="#000" stroke-width=".31"/>
<path d="M316 265.5h106.1v.2h-106.1z" fill-rule="evenodd" fill="#fff"/>
<path d="M316 265.5h106.1v.2h-106.1z" fill="none" stroke="#000" stroke-width=".31"/>
<path d="M341.7 256.6h.2v8.9h-.2z" fill-rule="evenodd" fill="#fff"/>
<path d="M341.7 256.6h.2v8.9h-.2z" fill="none" stroke="#000" stroke-width=".31"/>
<path d="M413.9 256.8h.3v8.7h-.3z" fill-rule="evenodd" fill="#fff"/>
<path d="M413.9 256.8h.3v8.7h-.3z" fill="none" stroke="#000" stroke-width=".31"/>
<path d="M392.1 8.6h.1M392.2 8.5h.1M392.1 8.5h.1M392.2 8.7h.1M392.2 8.6h.1M392.3 8.6h.1" fill="none" stroke="#00f" stroke-width=".31"/>
<path d="M306.3 8.7v6.6h116.1M306.3 15.3v3.9h115.9M315.4 8.5v10.7M374.3 8.5v10.7M387.7 8.6v10.6M396.2 8.5v10.7M412.1 8.4v10.8" fill="none" stroke="#000" stroke-width=".31"/>
<path d="M315.8 256.4h.2v14.4h-.2z" fill-rule="evenodd" fill="#fff"/>
<path d="M315.8 256.4h.2v14.4h-.2z" fill="none" stroke="#000" stroke-width=".31"/>
<g fill="#fff">
<path d="M22.1 16.6h41.2v9.5h-41.2z" fill-rule="evenodd"/>
<path d="M22.1 26.1h41.2v9.5h-41.2z" fill-rule="evenodd"/>
<path d="M111.1 271.1h.2v6.5h-.2z" fill-rule="evenodd"/>
</g>
<path d="M111.1 271.1h.2v6.5h-.2z" fill="none" stroke="#000" stroke-width=".31"/>
<path d="M325.3 271.1h.2v6.5h-.2z" fill-rule="evenodd" fill="#fff"/>
<path d="M325.3 271.1h.2v6.5h-.2z" fill="none" stroke="#000" stroke-width=".31"/>
<path d="M9.4 8.4v262.6l.2-.2v-262.2zM9.4 8.4l.2 .2h412.6l.2-.2zM422.2 8.6v262.2l.2 .2v-262.6zM9.4 271h413l-.2-.2h-412.6z" fill-rule="evenodd" fill="#fff"/>
<path d="M9.4 8.4l.2 .2v262.2l-.2 .2zM9.4 8.4h413l-.2 .2h-412.6zM422.2 8.6l.2-.2v262.6l-.2-.2zM9.4 271l.2-.2h412.6l.2 .2z" fill="none" stroke="#000" stroke-width=".31"/>
<path d="M9.4 8.5h.1M9.4 8.6h.1M9.5 8.4h.1M9.5 8.6h.1M9.6 8.5h.1M9.5 8.5h.1" fill="none" stroke="#000" stroke-width=".31"/>
<path d="M3.2 208.5h6.3v.1h-6.3z" fill-rule="evenodd" fill="#fff"/>
<path d="M3.2 208.5h6.3v.1h-6.3z" fill="none" stroke="#000" stroke-width=".31"/>
<path d="M9.4 208.5h.1M9.4 208.6h.1M9.5 208.5h.1M9.5 208.6h.1M9.6 208.5h.1" fill="none" stroke="#000" stroke-width=".31"/>
<path d="M1.6 208.5h.1M1.6 208.6h.1M1.7 208.5h.1M1.7 208.6h.1M1.8 208.6h.1M1.8 208.5h.1" fill="none" stroke="#000" stroke-width=".31"/>
<path d="M3.2 70.8h6.3v.2h-6.3z" fill-rule="evenodd" fill="#fff"/>
<path d="M3.2 70.8h6.3v.2h-6.3z" fill="none" stroke="#000" stroke-width=".31"/>
<path d="M9.4 70.9h.1M9.5 70.8h.1M9.4 70.8h.1M9.5 71h.1M9.5 70.9h.1M9.6 70.9h.1" fill="none" stroke="#000" stroke-width=".31"/>
<path d="M1.6 70.9h.1M1.7 70.8h.1M1.6 70.8h.1M1.7 71h.1M1.8 70.9h.1M1.8 70.8h.1" fill="none" stroke="#000" stroke-width=".31"/>
<path d="M108.7 1.9h.2v6.5h-.2z" fill-rule="evenodd" fill="#fff"/>
<path d="M108.7 1.9h.2v6.5h-.2z" fill="none" stroke="#000" stroke-width=".31"/>
<path d="M108.7 1.9h.1M108.8 2h.1M108.8 1.8h.1M108.9 2h.1M108.9 1.9h.1M108.9 1.8h.1" fill="none" stroke="#000" stroke-width=".31"/>
<path d="M215.8 3.4h.2v3.2h-.2z" fill-rule="evenodd" fill="#fff"/>
<path d="M215.8 3.4h.2v3.2h-.2z" fill="none" stroke="#000" stroke-width=".31"/>
<path d="M216.6 6.7l-.7 1.3zM215.1 6.6h1.6zM215.1 6.6l.8 1.4z" fill-rule="evenodd" fill="#fff"/>
<path d="M215.1 6.6h1.6zM215.1 6.6l.8 1.4zM216.6 6.7l-.7 1.3z" fill="none" stroke="#000" stroke-width=".31"/>
<path d="M323 1.9h.1v6.5h-.1z" fill-rule="evenodd" fill="#fff"/>
<path d="M323 1.9h.1v6.5h-.1z" fill="none" stroke="#000" stroke-width=".31"/>
<path d="M323 1.9h.1M323 2h.1M323.1 1.8h.1M323 1.8h.1M323.1 2h.1M323.1 1.9h.1" fill="none" stroke="#000" stroke-width=".31"/>
<path d="M422.3 70.8h6.3v.2h-6.3z" fill-rule="evenodd" fill="#fff"/>
<path d="M422.3 70.8h6.3v.2h-6.3z" fill="none" stroke="#000" stroke-width=".31"/>
<path d="M422.2 70.9h.1M422.3 70.9h.1M422.3 70.8h.1M422.3 71h.1M422.4 70.9h.1M422.4 70.8h.1" fill="none" stroke="#000" stroke-width=".31"/>
<path d="M430 70.9h.1M430.1 70.8h.1M430 70.8h.1M430.1 71h.1M430.2 70.9h.1M430.2 70.8h.1" fill="none" stroke="#000" stroke-width=".31"/>
<path d="M422.3 208.5h6.3v.1h-6.3z" fill-rule="evenodd" fill="#fff"/>
<path d="M422.3 208.5h6.3v.1h-6.3z" fill="none" stroke="#000" stroke-width=".31"/>
<path d="M422.2 208.5h.1M422.3 208.6h.1M422.3 208.5h.1M422.4 208.6h.1M422.4 208.5h.1" fill="none" stroke="#000" stroke-width=".31"/>
<path d="M430 208.5h.1M430 208.6h.1M430.1 208.5h.1M430.1 208.6h.1M430.2 208.6h.1M430.2 208.5h.1" fill="none" stroke="#000" stroke-width=".31"/>
<path d="M422.4 196.4v.1h5.9l-.2-.1zM428.1 154.4v42l.2 .1v-42.2zM422.4 154.3v.1h5.7l.2-.1z" fill-rule="evenodd" fill="#fff"/>
<path d="M422.4 154.3h5.9l-.2 .1h-5.7zM428.1 154.4l.2-.1v42.2l-.2-.1zM422.4 196.4h5.7l.2 .1h-5.9z" fill="none" stroke="#000" stroke-width=".31"/>
<path d="M422.2 167.2h.1M422.3 167.3h.1M422.3 167.2h.1M422.4 167.3h.1M422.4 167.2h.1" fill="none" stroke="#000" stroke-width=".31"/>
<path d="M422.2 209.3h.1M422.3 209.4h.1M422.3 209.3h.1M422.4 209.4h.1M422.4 209.3h.1" fill="none" stroke="#000" stroke-width=".31"/>
<path d="M3.5 139.6h3.8v.1h-3.8z" fill-rule="evenodd" fill="#fff"/>
<path d="M3.5 139.6h3.8v.1h-3.8z" fill="none" stroke="#000" stroke-width=".31"/>
<path d="M7.2 138.8l1.8 .8zM7.2 138.8v1.5zM7.3 140.2l1.7-.6z" fill-rule="evenodd" fill="#fff"/>
<path d="M7.2 138.8l1.8 .8zM7.2 138.8v1.5zM7.3 140.2l1.7-.6z" fill="none" stroke="#000" stroke-width=".31"/>
<path d="M216.1 272.9h.2v3.2h-.2z" fill-rule="evenodd" fill="#fff"/>
<path d="M216.1 272.9h.2v3.2h-.2z" fill="none" stroke="#000" stroke-width=".31"/>
<path d="M216.1 271.3l-1 1.6zM215.1 272.9h2zM216.1 271.3l1 1.6z" fill-rule="evenodd" fill="#fff"/>
<path d="M215.1 272.9h2zM216.1 271.3l-1 1.6zM216.1 271.3l1 1.6z" fill="none" stroke="#000" stroke-width=".31"/>
<path d="M424.7 139.6h3.9v.1h-3.9z" fill-rule="evenodd" fill="#fff"/>
<path d="M424.7 139.6h3.9v.1h-3.9z" fill="none" stroke="#000" stroke-width=".31"/>
<path d="M423.1 139.6l1.6 .6zM424.7 138.9v1.3zM423.1 139.6l1.6-.7z" fill-rule="evenodd" fill="#fff"/>
<path d="M423.1 139.6l1.6 .6zM423.1 139.6l1.6-.7zM424.7 138.9v1.3z" fill="none" stroke="#000" stroke-width=".31"/>
<path d="M399.9 265.7h.2v5h-.2z" fill-rule="evenodd" fill="#fff"/>
<path d="M399.9 265.7h.2v5h-.2z" fill="none" stroke="#000" stroke-width=".31"/>
<path d="M399.9 265.7h.1M399.9 270.3h.1M399.9 265.8h.1M400 265.6h.1M399.9 265.6h.1M400 270.3h.1M400 265.8h.1M400.1 265.8h.1M400.1 265.7h.1M400.1 265.6h.1M400.1 270.3h.1" fill="none" stroke="#000" stroke-width=".31"/>
<path d="M380.1 265.7h.2v5h-.2z" fill-rule="evenodd" fill="#fff"/>
<path d="M380.1 265.7h.2v5h-.2z" fill="none" stroke="#000" stroke-width=".31"/>
<path d="M380.1 265.7h.1M380.1 265.8h.1M380.2 265.6h.1M380.1 265.6h.1M380.2 265.8h.1M380.3 265.7h.1" fill="none" stroke="#000" stroke-width=".31"/>
<path d="M380.1 270.2h.1M380.1 270.3h.1M380.2 270.1h.1M380.2 270.3h.1M380.3 270.2h.1M380.2 270.2h.1" fill="none" stroke="#000" stroke-width=".31"/>
<path d="M315.8 256.4h106.3v.2h-106.3z" fill-rule="evenodd" fill="#fff"/>
<path d="M315.8 256.4h106.3v.2h-106.3z" fill="none" stroke="#000" stroke-width=".31"/>
<path d="M316 265.5h106.1v.2h-106.1z" fill-rule="evenodd" fill="#fff"/>
<path d="M316 265.5h106.1v.2h-106.1z" fill="none" stroke="#000" stroke-width=".31"/>
<path d="M341.7 256.6h.2v8.9h-.2z" fill-rule="evenodd" fill="#fff"/>
<path d="M341.7 256.6h.2v8.9h-.2z" fill="none" stroke="#000" stroke-width=".31"/>
<path d="M413.9 256.8h.3v8.7h-.3z" fill-rule="evenodd" fill="#fff"/>
<path d="M413.9 256.8h.3v8.7h-.3z" fill="none" stroke="#000" stroke-width=".31"/>
<path d="M392.1 8.6h.1M392.2 8.5h.1M392.1 8.5h.1M392.2 8.7h.1M392.2 8.6h.1M392.3 8.6h.1" fill="none" stroke="#00f" stroke-width=".31"/>
<path d="M306.3 8.7v6.6h116.1M306.3 15.3v3.9h115.9M315.4 8.5v10.7M374.3 8.5v10.7M387.7 8.6v10.6M396.2 8.5v10.7M412.1 8.4v10.8" fill="none" stroke="#000" stroke-width=".31"/>
<path d="M315.8 256.4h.2v14.4h-.2z" fill-rule="evenodd" fill="#fff"/>
<path d="M315.8 256.4h.2v14.4h-.2z" fill="none" stroke="#000" stroke-width=".31"/>
<g fill="#fff">
<path d="M22.1 16.6h41.2v9.5h-41.2z" fill-rule="evenodd"/>
<path d="M22.1 26.1h41.2v9.5h-41.2z" fill-rule="evenodd"/>
<path d="M111.1 271.1h.2v6.5h-.2z" fill-rule="evenodd"/>
</g>
<path d="M111.1 271.1h.2v6.5h-.2z" fill="none" stroke="#000" stroke-width=".31"/>
<path d="M325.3 271.1h.2v6.5h-.2z" fill-rule="evenodd" fill="#fff"/>
<path d="M325.3 271.1h.2v6.5h-.2z" fill="none" stroke="#000" stroke-width=".31"/>
<g font-size="5">
<text x="26.4" y="22.9">Schematics.vsdx</text>
<text x="26.2" y="29.4">Drop_MNFL Slot</text>
<text x="38.5" y="35.3">1,1v</text>
</g>
<g font-size="4.2">
<text x="238.2" y="34.9">SC:1-AV:S1_D_1_MF</text>
<text x="42.3" y="47.7">Valve SW Male:</text>
<text x="25" y="53">1</text>
<text x="32.1" y="53.2">6</text>
<text x="44.2" y="52.8">Pin 1 – Green</text>
<text x="22.6" y="58.8">2</text>
<text x="28.4" y="58.7">7</text>
<text x="34.5" y="58.7">5</text>
<text x="44.2" y="57.9">Pin 2 - Yellow</text>
<text x="24.8" y="64">3</text>
<text x="32.1" y="63.9">4</text>
<text x="44.2" y="62.9">Pin 5 – White</text>
<text x="44.3" y="68">Pin 6 - Brown</text>
<text x="146.3" y="75.2">SC:1-AV:S1_D_1_MF</text>
<text x="193.9" y="77.5">SC:1-AV:S1_D_1_MF (SW F)</text>
<text x="86.1" y="90.4">Slot 01v</text>
<text x="325" y="90">Slot 01</text>
<text x="232" y="97.3">LL:1-AV:S2_D_1</text>
<text x="344.5" y="103.4">SC:1-AV:S1_D_1_MF Open Status</text>
<text x="344.7" y="111.8">SC:1-AV:S1_D_1_MFClose Status</text>
<text x="344.5" y="120.6">LL:1-AV:S2_D_1 Open Status</text>
<text x="163.5" y="127.2">LL:1-AV:S2_D_1</text>
<text x="344.7" y="129">LL:1-AV:S2_D_1 Close Status</text>
<text x="204.8" y="142.5">LL:1-AV:S2_D_1 (SW F)</text>
<text x="344.5" y="138">LL:1-AV:S15_D_1_MF Open Status</text>
<text x="344.7" y="146.4">LL:1-AV:S15_D_1_MF Close Status</text>
<text x="345.3" y="154.7">LL:1-AV:S16_D_1 Open Status</text>
<text x="345.5" y="163.1">LL:1-AV:S16_D_1 Close Status</text>
<text x="152.6" y="189.5">LL:1-AV:S15_D_1_MF</text>
<text x="226.1" y="191.2">LL:1-AV:S15_D_1_MF</text>
<text x="191.5" y="198.3">LL:1-AV:S15_D_1_MF (SW F)</text>
<text x="241.1" y="220.5">LL:1-AV:S16_D_1</text>
<text x="142.6" y="246.6">LL:1-AV:S16_D_1</text>
<text x="183.5" y="258.7">LL:1-AV:S16_D_1_MF (SW F)</text>
</g>
<g font-size="3.4">
<text x="54.5" y="6.4">4</text>
<text x="161.7" y="6.4">3</text>
<text x="268.7" y="6.4">2</text>
<text x="376.1" y="6.4">1</text>
<text x="4" y="35.5">D</text>
<text x="425.3" y="35.8">D</text>
<text x="216.8" y="36.6">1</text>
<text x="216.8" y="42">2</text>
<text x="216.7" y="47.2">3</text>
<text x="216.9" y="52.5">4</text>
<text x="216.8" y="57.7">5</text>
<text x="216.9" y="62.8">6</text>
<text x="216.8" y="68">7</text>
<text x="85.3" y="97.8">1734-VTM</text>
<text x="213.7" y="100.1">1</text>
<text x="324.3" y="97.8">1734-IB8</text>
<text x="4" y="105.6">C</text>
<text x="83.3" y="104.1">+24VDC Pin 0</text>
<text x="213.7" y="105.5">2</text>
<text x="321.9" y="104.1">Pin 0</text>
<text x="335.4" y="104.1">DI0</text>
<text x="425.3" y="105.6">C</text>
<text x="83.3" y="112.1">+24VDC Pin 1</text>
<text x="213.5" y="110.7">3</text>
<text x="321.9" y="112.1">Pin 1</text>
<text x="334.6" y="112.1">DI 1</text>
<text x="213.7" y="116.1">4</text>
<text x="83.2" y="120.7">+24VDC Pin 2</text>
<text x="213.6" y="121.2">5</text>
<text x="321.9" y="120.7">Pin 2</text>
<text x="334.6" y="120.7">DI 2</text>
<text x="83.2" y="129.1">+24VDC Pin 3</text>
<text x="213.7" y="131.6">7</text>
<text x="213.7" y="126.4">6</text>
<text x="321.9" y="129.1">Pin 3</text>
<text x="334.6" y="129.1">DI 3</text>
<text x="83.2" y="137.5">+24VDC Pin 4</text>
<text x="321.9" y="137.5">Pin 4</text>
<text x="334.6" y="137.5">DI 4</text>
<text x="83.2" y="145.9">+24VDC Pin 5</text>
<text x="321.9" y="145.9">Pin 5</text>
<text x="334.6" y="145.9">DI 5</text>
<text x="83.2" y="154.3">+24VDC Pin 6</text>
<text x="321.9" y="154.3">Pin 6</text>
<text x="334.6" y="154.3">DI 6</text>
<text x="207.3" y="159.5">1</text>
<text x="83.2" y="162.7">+24VDC Pin 7</text>
<text x="207.3" y="164.9">2</text>
<text x="321.9" y="162.7">Pin 7</text>
<text x="334.6" y="162.7">DI 7</text>
<text x="4.2" y="173.3">B</text>
<text x="207.2" y="170.1">3</text>
<text x="207.4" y="175.5">4</text>
<text x="207.3" y="180.6">5</text>
<text x="207.4" y="185.8">6</text>
<text x="207.3" y="191">7</text>
<text x="207.2" y="219.9">1</text>
<text x="207.2" y="225.3">2</text>
<text x="207.1" y="230.5">3</text>
<text x="207.3" y="235.8">4</text>
<text x="4" y="243">A</text>
<text x="207.2" y="241">5</text>
<text x="425.1" y="243">A</text>
<text x="207.2" y="251.3">7</text>
<text x="207.3" y="246.2">6</text>
<text x="54.5" y="275.6">4</text>
<text x="161.3" y="275.6">3</text>
<text x="268.6" y="275.6">2</text>
<text x="376" y="275.6">1</text>
</g>
<text font-size="3.2" x="318.3" y="269.7">COMPUTER REPRODUCIBLE</text>
<g font-size="2.9">
<text x="308.1" y="12.7">REV</text>
<text x="322.8" y="13.1">DESCRIPTION</text>
<text x="377.7" y="12.8">DATE</text>
<text x="390.4" y="13.1">BY</text>
<text x="397.5" y="13.1">CHECKED</text>
<text x="414.8" y="13">APP</text>
<text x="317.1" y="18.1">Backing Manifold Valves</text>
<text x="376.5" y="18.5">10/19/18</text>
<text x="389.7" y="18.5">HB</text>
<text x="124.6" y="36.4">Blk</text>
<text x="289.8" y="50.1">Wht</text>
<text x="130.7" y="57.4">Red</text>
<text x="280.6" y="74.1">Grn</text>
<text x="146" y="100">Blk</text>
<text x="270.7" y="107.7">Wht</text>
<text x="152.2" y="121">Red</text>
<text x="265" y="131.1">Grn</text>
<text x="144.4" y="157">Blk</text>
<text x="273.9" y="162.3">Wht</text>
<text x="135.2" y="180.4">Red</text>
<text x="282.9" y="185.5">Grn</text>
<text x="126.9" y="212.9">Blk</text>
<text x="291.3" y="218.2">Wht</text>
<text x="121" y="231.2">Red</text>
<text x="304.5" y="245.9">Grn</text>
</g>
<text font-size="2.4" x="383.5" y="269.3">SCALE: N/A</text>
<g font-size="2.1">
<text x="317.4" y="265.2">DRAWING DIRECTORY</text>
<text x="371.3" y="265.3">DRAWING NUMBER</text>
<text x="402.3" y="269.2">SHEET</text>
<text x="411.1" y="269.3">7</text>
<text x="414.2" y="269.2">OF 21</text>
<text x="414.2" y="269.2">OF</text>
<text x="416.2" y="265.3">REV</text>
</g>
</svg>
